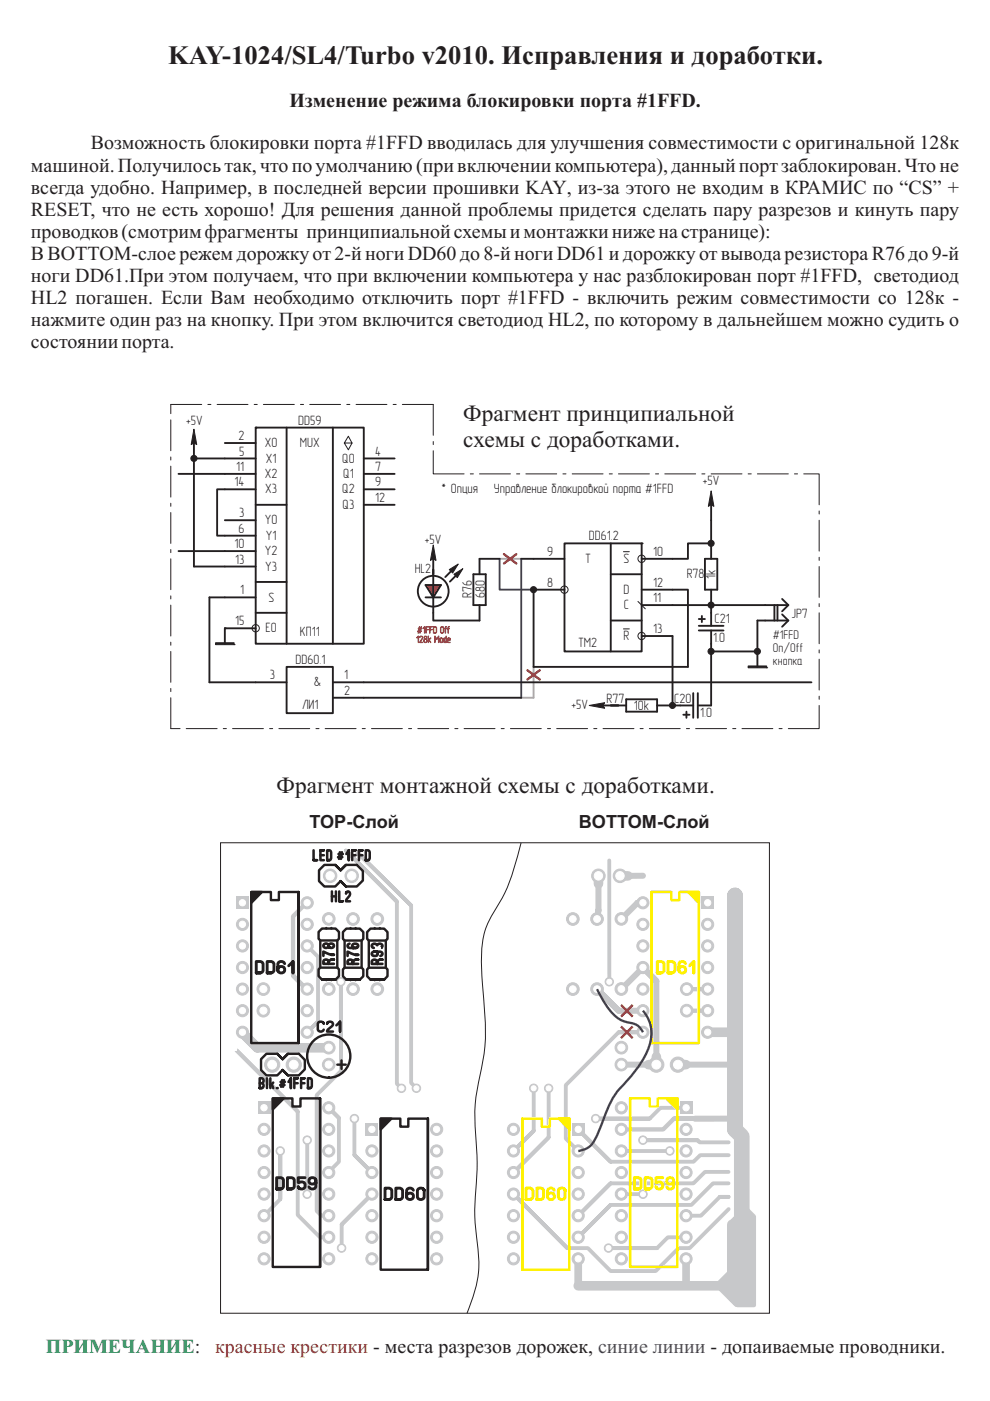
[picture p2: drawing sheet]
<svg xmlns="http://www.w3.org/2000/svg" width="210mm" height="297mm" viewBox="0 0 210 297" stroke-linecap="round" stroke-linejoin="round" font-family="sans-serif">
<path d="M65 191.4l-2.8 2.9v12.5l2.8 2.9-2.8-2.9" fill="none" stroke="#c7c8ca" stroke-width=".92"/>
<path d="M54.6 222.2l-3.3-3.3 3.3 3.3h15.1" fill="none" stroke="#c7c8ca" stroke-width="2"/>
<path d="M84.2 191.2l-10.8-10.9 10.8 10.9v38.6l1 1M87.2 192l-11.7-11.6 11.7 11.6v37.6l1.1 1.1M65.2 200.6l2.3 2.3v13.7l-2.3 2.3 2.3-2.3M63.1 235.7l-13.1-13.2 13.1 13.2v21.9l4.8 4.7h1.8M71.9 237l-2.2-2.1 2.2 2.1v9.3l-2.2 2.2M72.3 227.1v-18.9v18.9l-5.1 5.1v24.6l1 1h1.2M75.2 237.2v7.7l3.7 3.7-3.7-3.7M59.4 254.2v-10.2v10.2l-3.4 3.6M65.2 241.7v11.5zM72.5 259.6l6.4-6.4-6.4 6.4v5" fill="none" stroke="#c7c8ca" stroke-width=".81"/>
<path d="M54.7 233.6h2.6v2.6h-2.6z" fill="#c7c8ca"/>
<g fill="#c7c8ca" stroke="#c7c8ca" stroke-width=".21">
<circle cx="56" cy="239.4" r="1.29"/>
<circle cx="56" cy="244" r="1.29"/>
<circle cx="56" cy="248.6" r="1.29"/>
<circle cx="69.7" cy="234.9" r="1.29"/>
<circle cx="69.7" cy="239.4" r="1.29"/>
<circle cx="69.7" cy="244" r="1.29"/>
<circle cx="69.7" cy="248.6" r="1.29"/>
<circle cx="56" cy="253.2" r="1.29"/>
<circle cx="69.7" cy="253.2" r="1.29"/>
<circle cx="56" cy="257.7" r="1.29"/>
<circle cx="56" cy="262.3" r="1.29"/>
<circle cx="69.7" cy="257.7" r="1.29"/>
<circle cx="69.7" cy="262.3" r="1.29"/>
<circle cx="56" cy="266.9" r="1.29"/>
<circle cx="69.7" cy="266.9" r="1.29"/>
</g>
<path d="M50.1 190.1h2.6v2.6h-2.6z" fill="#c7c8ca"/>
<g fill="#c7c8ca" stroke="#c7c8ca" stroke-width=".21">
<circle cx="51.4" cy="196" r="1.29"/>
<circle cx="51.4" cy="200.6" r="1.29"/>
<circle cx="51.4" cy="205.1" r="1.29"/>
<circle cx="65.2" cy="191.4" r="1.29"/>
<circle cx="65.2" cy="196" r="1.29"/>
<circle cx="65.2" cy="200.6" r="1.3"/>
<circle cx="65.2" cy="205.1" r="1.3"/>
<circle cx="51.4" cy="209.7" r="1.29"/>
<circle cx="65.2" cy="209.7" r="1.29"/>
<circle cx="51.4" cy="214.3" r="1.29"/>
<circle cx="51.4" cy="218.9" r="1.29"/>
<circle cx="65.2" cy="214.3" r="1.29"/>
<circle cx="65.2" cy="218.9" r="1.29"/>
<circle cx="69.7" cy="209.7" r="1.35"/>
<circle cx="69.7" cy="194.8" r="1.34"/>
<circle cx="55.9" cy="209.7" r="1.35"/>
<circle cx="55.9" cy="214.3" r="1.35"/>
<circle cx="80" cy="209.7" r="1.35"/>
<circle cx="80" cy="194.8" r="1.35"/>
</g>
<path d="M77.6 238.2h2.6v2.5h-2.6z" fill="#c7c8ca"/>
<g fill="#c7c8ca" stroke="#c7c8ca" stroke-width=".21">
<circle cx="78.9" cy="244" r="1.29"/>
<circle cx="78.9" cy="248.6" r="1.29"/>
<circle cx="78.9" cy="253.2" r="1.29"/>
<circle cx="92.6" cy="239.4" r="1.29"/>
<circle cx="92.6" cy="244" r="1.29"/>
<circle cx="92.6" cy="248.6" r="1.29"/>
<circle cx="92.6" cy="253.2" r="1.3"/>
<circle cx="78.9" cy="257.7" r="1.29"/>
<circle cx="92.6" cy="257.7" r="1.3"/>
<circle cx="78.9" cy="262.3" r="1.29"/>
<circle cx="78.9" cy="266.9" r="1.29"/>
<circle cx="92.6" cy="262.3" r="1.3"/>
<circle cx="92.6" cy="266.9" r="1.29"/>
<circle cx="69.7" cy="222.1" r="1.35"/>
<circle cx="69.7" cy="225.7" r="1.34"/>
<circle cx="74.9" cy="209.7" r="1.34"/>
<circle cx="74.9" cy="194.8" r="1.34"/>
<circle cx="75.2" cy="237.2" r=".9"/>
<circle cx="72.5" cy="264.6" r=".9"/>
<circle cx="59.4" cy="244" r=".9"/>
<circle cx="65.1" cy="253.2" r=".9"/>
<circle cx="65.2" cy="241.7" r=".9"/>
<circle cx="72.3" cy="208.2" r=".89"/>
<circle cx="88.3" cy="230.7" r=".9"/>
<circle cx="85.2" cy="230.7" r=".9"/>
<circle cx="57.7" cy="225.7" r="1.62"/>
<circle cx="62.3" cy="225.7" r="1.62"/>
<circle cx="70" cy="185.7" r="1.43"/>
<circle cx="74.6" cy="185.7" r="1.43"/>
</g>
<path d="M63.3 189.1h-4.1v1.7h-1.7v-1.7h-4.2v32h10v-32v32M67.9 199.4h3.6zM69.2 196.7v.2zM70.3 196.7v.2zM67.9 205.2h3.6zM68.3 207.7h2.9h-2.9l-.7-.7v-1.5l.3-.3v-5.8l-.3-.4v-1.4l.7-.7h2.9l.7 .7v1.4l-.4 .4v5.8l.4 .3v1.5l-.7 .7M69.2 207.7v.1zM70.3 207.7v.1zM67.9 232.9h-4.2v1.7h-1.7v-1.7h-4.2v35.7h10.1v-35.7v35.7" fill="none" stroke="#231f20" stroke-width=".51"/>
<g fill="#231f20" stroke="#231f20" stroke-width=".51">
<path d="M57.9 232.9h2.3l-2.3 2.3z" fill-rule="evenodd"/>
<path d="M53.3 189.1h2.3l-2.3 2.3z" fill-rule="evenodd"/>
</g>
<path d="M54.3 206.3v-2.4h1l.3 .1 .2 .3v1.5l-.2 .3-.3 .2h-1h1M56.7 206.3v-2.4h.9l.3 .1 .2 .3v1.5l-.2 .3-.3 .2h-.9h.9M60.4 204.3a.78 .78 0 0 0-.7-.5 .78 .78 0 0 0-.8 .5v.9l.6-.3h.3a.74 .74 0 0 1 .4 1.3 .74 .74 0 0 1-1.3-.4v-.7v.7M62.1 203.9v2.4v-2.4l-.9 .9M58.7 252.1v-2.4h.9l.3 .1 .2 .3v1.5l-.2 .3-.3 .2h-.9h.9M61 252.1v-2.4h.9l.3 .1 .2 .3v1.5l-.2 .3-.3 .2h-.9h.9M64.7 249.7h-1.4v1h.1a.86 .86 0 0 1 1.3 .3v.6a.8 .8 0 0 1-.7 .5 .8 .8 0 0 1-.7-.5l.1 .3M67 250.1v.8v-.8a.74 .74 0 0 0-.9-.5 .74 .74 0 0 0-.5 .9 .74 .74 0 0 0 .8 .5l.6-.3v.9a.8 .8 0 0 1-.7 .5 .8 .8 0 0 1-.8-.5" fill="none" stroke="#231f20" stroke-width=".61"/>
<path d="M69.7 203.8v.5v-.5a.6 .6 0 0 0-.6-.4 .6 .6 0 0 0-.5 .4v.5h2.2M69.7 200.4a.53 .53 0 0 1-.6 .6 .53 .53 0 0 1-.4-.8 .62 .62 0 0 1 1 .2 .55 .55 0 0 1 .7-.3 .55 .55 0 0 1 .3 .7 .66 .66 0 0 1-1-.2l.1 .2M70.3 202.4h.5l-1-.1-1.2-.5v.9M70.3 203.5h.5h-.5l-.6 .4" fill="none" stroke="#231f20" stroke-width=".56"/>
<path d="M55.1 229.7h.5zM55.1 230.7v-2.1h.5a.57 .57 0 0 1 .3 .5 .57 .57 0 0 1-.3 .6 .56 .56 0 0 1 .3 .5 .56 .56 0 0 1-.3 .5h-.5h.5M56.6 228.6v2.1zM57.3 228.6v2.1zM57.7 229.9l.3 .8zM58 229.5l-.7 .7z" fill="none" stroke="#231f20" stroke-width=".53"/>
<circle cx="58.7" cy="230.7" r=".27" fill="#231f20"/>
<g fill="none" stroke="#231f20" stroke-width=".53">
<path d="M66.5 180.3v2.1h.8h-.8M68 181.3h.7zM68 180.3h.7h-.7v2.1h.7M69.4 182.4v-2.1h.5l.3 .4-.1 1.6-.7 .1h.5M70.4 189v2.1zM70.4 190h.9zM71.3 189v2.1zM71.7 181.7h.9zM71.8 181.1h.9zM72 189v2.1h.7h-.7M72.1 180.7l-.2 1.4zM72.5 180.7l-.2 1.4z"/>
<path d="M73.5 189.2l-.1 .2 .3-.4a.53 .53 0 0 1 .6 .3 .53 .53 0 0 1-.2 .6l-.6 .8-.1 .4h.8M74 180.3v2.1v-2.1l-.5 .8M74.7 181.3h.7zM74.7 180.3h.7h-.7v2.1M76.1 181.3h.8zM76.1 180.3h.8h-.8v2.1M77.6 182.4v-2.1h.5l.3 .4-.1 1.6-.7 .1h.5M68.5 216.7l.2 .3a.69 .69 0 0 0-.7-.4 .69 .69 0 0 0-.6 .4v1.3a.68 .68 0 0 0 .6 .4 .68 .68 0 0 0 .7-.4M69.5 216.7l-.1 .3a.6 .6 0 0 1 .8-.4 .6 .6 0 0 1 .3 .9l-1 .8-.1 .4h1.2M72.1 216.6v2.1v-2.1l-.8 .8M59.4 230.1h.9zM59.5 229.4h.9z"/>
<path d="M59.8 229l-.2 1.4zM60.2 229l-.2 1.4zM61.7 228.6v2.1v-2.1l-.5 .8M62.4 229.7h.7zM62.4 228.6h.7h-.7v2.1M63.9 229.7h.7zM63.9 228.6h.7h-.7v2.1M65.3 230.7v-2.1h.5l.3 .4-.1 1.6-.7 .1h.5"/>
</g>
<g fill="none" stroke="#231f20" stroke-width=".51">
<path d="M71.1 183.4l1.1 1.1-1.1-1.1h-2.3l-1.1 1.1v2.3l1.1 1.2h2.3l1.1-1.2M73.1 199.4h3.6zM73.4 183.4l-1.2 1.1 1.2-1.1h2.3l1.3 1.3v2l-1.3 1.3h-2.3l-1.2-1.2 1.2 1.2M74.4 196.8v.1zM75.4 196.8v.1zM78.2 199.4h3.6zM79.5 196.8v.1zM80.6 196.8v.1zM73.1 205.2h3.6zM73.5 207.7h2.8h-2.8l-.8-.7v-1.5l.4-.3v-5.8l-.4-.3v-1.5l.8-.7h2.8l.8 .7v1.5l-.4 .3v5.8l.4 .3v1.5l-.8 .7M74.4 207.7v.1zM75.4 207.7v.1z"/>
<path d="M78.2 205.2h3.6zM78.6 207.7h2.9h-2.9l-.7-.7v-1.5l.3-.3v-5.8l-.3-.3v-1.5l.7-.7h2.9l.7 .7v1.5l-.4 .3v5.8l.4 .3v1.5l-.7 .7M79.5 207.7v.1zM80.6 207.7v.1zM58.8 223.4l1.1 1.2-1.1-1.2h-2.3l-1.1 1.2v2.3l1.1 1.1h2.3l1.1-1.1M61.1 223.4l-1.2 1.2 1.2-1.2h2.3l1.3 1.3v2l-1.3 1.3h-2.3l-1.2-1.1 1.2 1.1M71.5 225.7h1.8zM72.4 224.8v1.8zM90.8 237.2h-4.2v1.7h-1.7v-1.7h-4.2v32h10.1v-32v32"/>
<circle cx="69.7" cy="223.9" r="4.6"/>
</g>
<path d="M74.1 200.1l-.4 .3 .2 .5 1.1 .1-.3-.6a.73 .73 0 0 1 1.3 0l-.2 .5-1 .1h.7M74.8 203.8v.6v-.6a.62 .62 0 0 0-.5-.3 .62 .62 0 0 0-.6 .3v.6h2.3M75.4 202.4h.6l-1-.1-1.3-.5v.9M75.4 203.5h.6h-.6l-.6 .4M79.3 201.8h.7l-1 .1-.1 .4a.72 .72 0 0 0 1.2 0l-.3-.5 1.2 .1 .1 .4-.4 .4M80 203.8v.6v-.6a.63 .63 0 0 0-.6-.3 .63 .63 0 0 0-.5 .3v.6h2.2M80.5 203.5h.6h-.6l-.5 .4M81 200.9l-.3 .1 .3-.1 .1-.5a.63 .63 0 0 0-1.1 0 .55 .55 0 0 0-.8-.3 .55 .55 0 0 0-.2 .8l.3 .1" fill="none" stroke="#231f20" stroke-width=".56"/>
<path d="M80.7 237.2h2.3l-2.3 2.3z" fill-rule="evenodd" fill="#231f20" stroke="#231f20" stroke-width=".51"/>
<path d="M81.7 254.3v-2.4h.9l.5 .5v1.5l-.2 .3-.3 .1h-.9h.9M84 254.3v-2.4h.9l.5 .5v1.5l-.2 .3-.3 .1h-.9h.9M87.7 252.4a.78 .78 0 0 0-.7-.5 .78 .78 0 0 0-.8 .5v.9l.6-.3h.3a.73 .73 0 0 1 .4 1.2 .73 .73 0 0 1-1.3-.3v-.8v.8M89.8 252.1l.2 .3a.78 .78 0 0 0-.7-.5 .78 .78 0 0 0-.8 .5v1.5a.78 .78 0 0 0 .8 .4 .78 .78 0 0 0 .7-.4v-1.5" fill="none" stroke="#231f20" stroke-width=".61"/>
<g fill="#fff" stroke="#fff" stroke-width=".21">
<circle cx="56" cy="234.9" r=".67"/>
<circle cx="56" cy="239.4" r=".67"/>
<circle cx="56" cy="244" r=".67"/>
<circle cx="56" cy="248.6" r=".67"/>
<circle cx="69.7" cy="234.9" r=".67"/>
<circle cx="69.7" cy="239.4" r=".67"/>
<circle cx="69.7" cy="244" r=".67"/>
<circle cx="69.7" cy="248.6" r=".67"/>
<circle cx="56" cy="253.2" r=".67"/>
<circle cx="69.7" cy="253.2" r=".67"/>
<circle cx="56" cy="257.7" r=".67"/>
<circle cx="56" cy="262.3" r=".67"/>
<circle cx="69.7" cy="257.7" r=".67"/>
<circle cx="69.7" cy="262.3" r=".67"/>
<circle cx="56" cy="266.9" r=".67"/>
<circle cx="69.7" cy="266.9" r=".67"/>
<circle cx="51.4" cy="191.4" r=".67"/>
<circle cx="51.4" cy="196" r=".67"/>
<circle cx="51.4" cy="200.5" r=".67"/>
<circle cx="51.4" cy="205.1" r=".67"/>
<circle cx="65.1" cy="191.4" r=".67"/>
<circle cx="65.1" cy="196" r=".67"/>
<circle cx="65.1" cy="200.5" r=".67"/>
<circle cx="65.1" cy="205.1" r=".67"/>
<circle cx="51.4" cy="209.7" r=".67"/>
<circle cx="65.1" cy="209.7" r=".67"/>
<circle cx="51.4" cy="214.3" r=".67"/>
<circle cx="51.4" cy="218.9" r=".67"/>
<circle cx="65.1" cy="214.3" r=".67"/>
<circle cx="65.1" cy="218.9" r=".67"/>
<circle cx="69.7" cy="209.7" r=".71"/>
<circle cx="69.7" cy="194.8" r=".71"/>
<circle cx="55.9" cy="209.7" r=".76"/>
<circle cx="55.9" cy="214.3" r=".76"/>
<circle cx="80" cy="209.7" r=".71"/>
<circle cx="80" cy="194.8" r=".71"/>
<circle cx="78.9" cy="239.4" r=".67"/>
<circle cx="78.9" cy="244" r=".67"/>
<circle cx="78.9" cy="248.6" r=".67"/>
<circle cx="78.9" cy="253.2" r=".67"/>
<circle cx="92.6" cy="239.4" r=".67"/>
<circle cx="92.6" cy="244" r=".67"/>
<circle cx="92.6" cy="248.6" r=".67"/>
<circle cx="92.6" cy="253.2" r=".67"/>
<circle cx="78.9" cy="257.7" r=".67"/>
<circle cx="92.6" cy="257.7" r=".67"/>
<circle cx="78.9" cy="262.3" r=".67"/>
<circle cx="78.9" cy="266.9" r=".67"/>
<circle cx="92.6" cy="262.3" r=".67"/>
<circle cx="92.6" cy="266.9" r=".67"/>
<circle cx="69.7" cy="222.1" r=".76"/>
<circle cx="69.7" cy="225.7" r=".76"/>
<circle cx="74.9" cy="209.7" r=".71"/>
<circle cx="74.9" cy="194.8" r=".71"/>
<circle cx="75.2" cy="237.2" r=".54"/>
<circle cx="72.5" cy="264.6" r=".54"/>
<circle cx="59.4" cy="244" r=".54"/>
<circle cx="65.1" cy="253.2" r=".54"/>
<circle cx="65.2" cy="241.7" r=".54"/>
<circle cx="72.3" cy="208.2" r=".53"/>
<circle cx="88.3" cy="230.7" r=".53"/>
<circle cx="85.2" cy="230.7" r=".54"/>
<circle cx="57.7" cy="225.7" r=".94"/>
<circle cx="62.3" cy="225.7" r=".94"/>
<circle cx="70" cy="185.7" r=".9"/>
<circle cx="74.6" cy="185.7" r=".9"/>
</g>
<path d="M126.9 185.7v1.7zM131.5 185.7h1.7zM150.2 218.9h5.5zM137.5 225.7h1.7zM139.2 224.1v1.6zM143.8 225.7h1.7zM155.2 259.6v14.3zM122.6 272.6h33.5z" fill="none" stroke="#c7c8ca" stroke-width="2"/>
<path d="M145.7 214.3h4.5zM145.7 209.7h4.5zM142.9 237.2h13.2h-13.2l-2.2 2.3h-8.9" fill="none" stroke="#c7c8ca" stroke-width=".92"/>
<path d="M126.9 185.7v7.2l-.3 1.9 .3-1.9M131.5 185.7h4.9zM135.2 191.4h1.2h-1.2l-3.4 3.4M131.2 214.3l-4.6-4.6 4.6 4.6h5.2M131.8 209.7l4.6-4.6zM139.2 208l-2.8-2.9 2.8 2.9v17.7M131.8 225.7h7.4zM143.8 225.7h11.9zM147.4 237.2h8.5z" fill="none" stroke="#c7c8ca" stroke-width="1.3"/>
<path d="M156.3 268.5v8l-4-4z" fill-rule="evenodd" fill="#c7c8ca" stroke="#c7c8ca" stroke-width="1.3"/>
<path d="M122.6 266.9v5.6M145.5 266.9v5.7z" fill="none" stroke="#c7c8ca" stroke-width="1.6"/>
<g fill="none" stroke="#c7c8ca" stroke-width=".81">
<path d="M129.2 182.4v25.8zM131.2 218.9h5.2h-5.2l-11.2 11.2v11.3l2.6 2.6M113.2 230.7v9l-4.3 4.3 4.3-4.3M116.4 230.8v10.4l-7.5 7.4 7.5-7.4M145.5 234.9h-5.4l-2.3 2.3h-11.4h11.4M131.6 244h10.5zM131.8 253.2h4.6zM148 241.7h-11.6h11.6l.4 .5h6.2M152.7 253.8h1.8h-1.8l-4 4h-3.2M154.5 250.9h-3.3l-4.5 4.6h-17.2l-6.9 6.8 6.9-6.8M154.5 248.5h-5l-2.4 2.4h-17.6l-6.9 6.9 6.9-6.9M154.6 244.9h-6.1l-1.4 1.4h-17.6l-6.9-6.8 6.9 6.8"/>
<path d="M154.6 256.4l-8.3 8.2h-2.4l-4.8 4.9h-9.6l-4.8-4.9h-4.4l-11.4-11.4 11.4 11.4M145.5 262.3h-3.9l-2.2 2.3h-10.3h10.3"/>
</g>
<path d="M157.6 255.6l2.4 2.3v18.9h-3.6l-1.6-1.6v-15.9l1.7-1.7z" fill-rule="evenodd" fill="#c7c8ca" stroke="#c7c8ca" stroke-width=".81"/>
<path d="M155.9 239.5v-49.6v49.6l1.4 1.4v18.6" fill="none" stroke="#c7c8ca" stroke-width="3.3"/>
<path d="M144.2 233.6h2.6v2.6h-2.6z" fill="#c7c8ca"/>
<g fill="#c7c8ca" stroke="#c7c8ca" stroke-width=".21">
<circle cx="145.5" cy="239.4" r="1.29"/>
<circle cx="145.5" cy="244" r="1.29"/>
<circle cx="145.5" cy="248.6" r="1.29"/>
<circle cx="131.8" cy="234.9" r="1.3"/>
<circle cx="131.8" cy="239.4" r="1.29"/>
<circle cx="131.8" cy="244" r="1.29"/>
<circle cx="131.8" cy="248.6" r="1.29"/>
<circle cx="145.5" cy="253.2" r="1.29"/>
<circle cx="131.8" cy="253.2" r="1.3"/>
<circle cx="145.5" cy="257.7" r="1.29"/>
<circle cx="145.5" cy="262.3" r="1.29"/>
<circle cx="131.8" cy="257.7" r="1.3"/>
<circle cx="131.8" cy="262.3" r="1.3"/>
<circle cx="145.5" cy="266.9" r="1.29"/>
<circle cx="131.8" cy="266.9" r="1.29"/>
</g>
<path d="M148.8 190.1h2.6v2.6h-2.6z" fill="#c7c8ca"/>
<g fill="#c7c8ca" stroke="#c7c8ca" stroke-width=".21">
<circle cx="150.1" cy="196" r="1.29"/>
<circle cx="150.1" cy="200.6" r="1.3"/>
<circle cx="150.1" cy="205.1" r="1.3"/>
<circle cx="136.4" cy="191.4" r="1.29"/>
<circle cx="136.4" cy="196" r="1.29"/>
<circle cx="136.4" cy="200.6" r="1.29"/>
<circle cx="136.4" cy="205.1" r="1.29"/>
<circle cx="150.1" cy="209.7" r="1.29"/>
<circle cx="136.4" cy="209.7" r="1.29"/>
<circle cx="150.1" cy="214.3" r="1.29"/>
<circle cx="150.1" cy="218.9" r="1.29"/>
<circle cx="136.4" cy="214.3" r="1.29"/>
<circle cx="136.4" cy="218.9" r="1.29"/>
<circle cx="131.8" cy="209.7" r="1.34"/>
<circle cx="131.8" cy="194.8" r="1.34"/>
<circle cx="145.7" cy="209.7" r="1.34"/>
<circle cx="145.7" cy="214.3" r="1.34"/>
<circle cx="121.5" cy="209.7" r="1.35"/>
<circle cx="121.5" cy="194.8" r="1.35"/>
</g>
<path d="M121.3 238.2h2.6v2.5h-2.6z" fill="#c7c8ca"/>
<g fill="#c7c8ca" stroke="#c7c8ca" stroke-width=".21">
<circle cx="122.6" cy="244" r="1.29"/>
<circle cx="122.6" cy="248.6" r="1.29"/>
<circle cx="122.6" cy="253.2" r="1.3"/>
<circle cx="108.9" cy="239.4" r="1.29"/>
<circle cx="108.9" cy="244" r="1.29"/>
<circle cx="108.9" cy="248.6" r="1.29"/>
<circle cx="108.9" cy="253.2" r="1.29"/>
<circle cx="122.6" cy="257.7" r="1.3"/>
<circle cx="108.9" cy="257.7" r="1.29"/>
<circle cx="122.6" cy="262.3" r="1.3"/>
<circle cx="122.6" cy="266.9" r="1.29"/>
<circle cx="108.9" cy="262.3" r="1.29"/>
<circle cx="108.9" cy="266.9" r="1.29"/>
<circle cx="131.8" cy="222.1" r="1.34"/>
<circle cx="131.8" cy="225.7" r="1.34"/>
<circle cx="126.6" cy="209.7" r="1.35"/>
<circle cx="126.6" cy="194.8" r="1.35"/>
<circle cx="126.3" cy="237.2" r=".89"/>
<circle cx="129.1" cy="264.6" r=".89"/>
<circle cx="142.1" cy="244" r=".9"/>
<circle cx="136.4" cy="253.2" r=".9"/>
<circle cx="136.4" cy="241.7" r=".9"/>
<circle cx="129.2" cy="208.2" r=".89"/>
<circle cx="113.2" cy="230.7" r=".89"/>
<circle cx="116.4" cy="230.7" r=".89"/>
<circle cx="143.8" cy="225.7" r="1.62"/>
<circle cx="139.2" cy="225.7" r="1.61"/>
<circle cx="131.5" cy="185.7" r="1.44"/>
<circle cx="126.9" cy="185.7" r="1.44"/>
</g>
<path d="M138.2 189.1h4.2v1.7h1.7v-1.7h4.1v32h-10v-32v32M110.8 237.2h4.1v1.7h1.7v-1.7h4.2v32h-10v-32v32M133.7 232.9h4.1v1.7h1.7v-1.7h4.2v35.7h-10v-35.7v35.7" fill="none" stroke="#fff101" stroke-width=".51"/>
<g fill="#fff101" stroke="#fff101" stroke-width=".51">
<path d="M141.4 232.9h2.3v2.3z" fill-rule="evenodd"/>
<path d="M146 189.1h2.2v2.3z" fill-rule="evenodd"/>
<path d="M118.5 237.2h2.3v2.3z" fill-rule="evenodd"/>
</g>
<path d="M139.4 206.3v-2.4h.9l.4 .1 .1 .3v1.5l-.1 .3-.4 .2h-.9h.9M141.7 206.3v-2.4h.9l.3 .1 .2 .3v1.5l-.2 .3-.3 .2h-.9h.9M145.4 204.3a.77 .77 0 0 0-.7-.5 .77 .77 0 0 0-.7 .5v.9l.5-.3h.4a.73 .73 0 0 1 .3 1.2 .73 .73 0 0 1-1.2-.3v-.7v.7M147.2 203.9v2.4v-2.4l-.9 .9M111.6 254.3v-2.4h.9l.5 .5v1.5l-.2 .3-.3 .1h-.9h.9M113.9 254.3v-2.4h.9l.5 .5v1.5l-.2 .3-.3 .1h-.9h.9M117.6 252.4a.79 .79 0 0 0-.7-.5 .79 .79 0 0 0-.8 .5v.9l.6-.3h.3a.74 .74 0 0 1 .4 1.2 .74 .74 0 0 1-1.3-.3v-.8v.8M119.7 252.1l.2 .3a.79 .79 0 0 0-.8-.5 .79 .79 0 0 0-.7 .5v1.5a.8 .8 0 0 0 .7 .4 .8 .8 0 0 0 .8-.4v-1.5M134.5 252.1v-2.4h.9l.4 .1 .2 .3v1.5l-.2 .3-.4 .2h-.9h.9M136.8 252.1v-2.4h.9l.4 .1 .2 .3v1.5l-.2 .3-.4 .2h-.9h.9M140.6 249.7h-1.5v1h.2a.84 .84 0 0 1 1.3 .3v.6a.78 .78 0 0 1-.8 .5 .78 .78 0 0 1-.7-.5l.2 .3M142.9 250.1v.8v-.8a.74 .74 0 0 0-1.1-.3 .74 .74 0 0 0-.2 1.1l.7 .1 .6-.3v.9a.78 .78 0 0 1-.8 .5 .78 .78 0 0 1-.7-.5" fill="none" stroke="#fff101" stroke-width=".61"/>
<g fill="#fff" stroke="#fff" stroke-width=".21">
<circle cx="145.5" cy="234.9" r=".67"/>
<circle cx="145.5" cy="239.4" r=".67"/>
<circle cx="145.5" cy="244" r=".67"/>
<circle cx="145.5" cy="248.6" r=".67"/>
<circle cx="131.8" cy="234.9" r=".67"/>
<circle cx="131.8" cy="239.4" r=".67"/>
<circle cx="131.8" cy="244" r=".67"/>
<circle cx="131.8" cy="248.6" r=".67"/>
<circle cx="145.5" cy="253.2" r=".67"/>
<circle cx="131.8" cy="253.2" r=".67"/>
<circle cx="145.5" cy="257.7" r=".67"/>
<circle cx="145.5" cy="262.3" r=".67"/>
<circle cx="131.8" cy="257.7" r=".67"/>
<circle cx="131.8" cy="262.3" r=".67"/>
<circle cx="145.5" cy="266.9" r=".67"/>
<circle cx="131.8" cy="266.9" r=".67"/>
<circle cx="150.1" cy="191.4" r=".67"/>
<circle cx="150.1" cy="196" r=".67"/>
<circle cx="150.1" cy="200.5" r=".67"/>
<circle cx="150.1" cy="205.1" r=".67"/>
<circle cx="136.4" cy="191.4" r=".67"/>
<circle cx="136.4" cy="196" r=".67"/>
<circle cx="136.4" cy="200.5" r=".67"/>
<circle cx="136.4" cy="205.1" r=".67"/>
<circle cx="150.1" cy="209.7" r=".67"/>
<circle cx="136.4" cy="209.7" r=".67"/>
<circle cx="150.1" cy="214.3" r=".67"/>
<circle cx="150.1" cy="218.9" r=".67"/>
<circle cx="136.4" cy="214.3" r=".67"/>
<circle cx="136.4" cy="218.9" r=".67"/>
<circle cx="131.8" cy="209.7" r=".71"/>
<circle cx="131.8" cy="194.8" r=".71"/>
<circle cx="145.7" cy="209.7" r=".76"/>
<circle cx="145.7" cy="214.3" r=".76"/>
<circle cx="121.5" cy="209.7" r=".71"/>
<circle cx="121.5" cy="194.8" r=".71"/>
<circle cx="122.6" cy="239.4" r=".67"/>
<circle cx="122.6" cy="244" r=".67"/>
<circle cx="122.6" cy="248.6" r=".67"/>
<circle cx="122.6" cy="253.2" r=".67"/>
<circle cx="108.9" cy="239.4" r=".67"/>
<circle cx="108.9" cy="244" r=".67"/>
<circle cx="108.9" cy="248.6" r=".67"/>
<circle cx="108.9" cy="253.2" r=".67"/>
<circle cx="122.6" cy="257.7" r=".67"/>
<circle cx="108.9" cy="257.7" r=".67"/>
<circle cx="122.6" cy="262.3" r=".67"/>
<circle cx="122.6" cy="266.9" r=".67"/>
<circle cx="108.9" cy="262.3" r=".67"/>
<circle cx="108.9" cy="266.9" r=".67"/>
<circle cx="131.8" cy="222.1" r=".76"/>
<circle cx="131.8" cy="225.7" r=".77"/>
<circle cx="126.6" cy="209.7" r=".71"/>
<circle cx="126.6" cy="194.8" r=".72"/>
<circle cx="126.3" cy="237.2" r=".53"/>
<circle cx="129.1" cy="264.6" r=".53"/>
<circle cx="142.1" cy="244" r=".54"/>
<circle cx="136.4" cy="253.2" r=".54"/>
<circle cx="136.4" cy="241.7" r=".54"/>
<circle cx="129.2" cy="208.2" r=".53"/>
<circle cx="113.2" cy="230.7" r=".53"/>
<circle cx="116.4" cy="230.7" r=".53"/>
<circle cx="143.8" cy="225.7" r=".94"/>
<circle cx="139.2" cy="225.7" r=".94"/>
<circle cx="131.5" cy="185.7" r=".9"/>
<circle cx="126.9" cy="185.7" r=".9"/>
</g>
<path d="M131.7 213.1l2.5 2.4M131.7 217.6l2.5 2.5M134.2 213.1l-2.5 2.4M134.2 217.6l-2.5 2.5" fill="none" stroke="#ee1d23" stroke-width=".5"/>
<path d="M126.6 209.7a17.5 17.5 0 0 0 4.4 6.1 8.9 8.9 0 0 0 3.5 1.3 3.2 3.2 0 0 1 1.9 1.8M136.4 214.3a7.7 7.7 0 0 1 .9 8.6 34.7 34.7 0 0 1-6.5 8.7 41.6 41.6 0 0 0-3.9 8.6 5.1 5.1 0 0 1-3.7 3.7l-.6 .1" fill="none" stroke="#2e3092" stroke-width=".5"/>
<g fill="none" stroke="#231f20" stroke-width=".21">
<path d="M36.2 89v6.6M36.2 96.9v.6M36.2 98.8v6.6M42.8 85.8h-6.6v1.9M44.1 85.8h.6M46.1 85.8h6.5M53.9 85.8h.7M55.9 85.8h6.5M63.7 85.8h.7M65.7 85.8h6.5M73.6 85.8h.6M75.5 85.8h6.6"/>
<path d="M83.4 85.8h.6M85.3 85.8h6.6v6.5M91.9 95.6v4.9h6.5M91.9 93.6v.7M36.2 106.7v.6M36.2 108.7v6.5M36.2 116.5v.7M36.2 118.5v6.5M99.8 100.5h.6M101.7 100.5h6.6M109.6 100.5h.6M111.5 100.5h6.6"/>
<path d="M119.4 100.5h.6M121.4 100.5h6.5M129.2 100.5h.7M131.2 100.5h6.5M139 100.5h.7M141 100.5h6.5M148.9 100.5h.6M150.8 100.5h6.6M158.7 100.5h.6M160.6 100.5h6.6M168.5 100.5h.7M170.5 100.5h3.2v6.5"/>
<path d="M173.7 108.3v.7M173.7 110.3v6.5M173.7 118.1v.7M36.2 126.3v.7M36.2 128.3v6.6M36.2 136.2v.6M36.2 138.1v6.6M173.7 120.1v6.6M173.7 128v.6M173.7 129.9v6.6M173.7 137.8v.6M173.7 139.8v6.5"/>
<path d="M36.2 146v.6M36.2 147.9v6.6h2M39.5 154.5h6.6M47.4 154.5h.6M49.3 154.5h6.6M57.2 154.5h.6M59.2 154.5h6.5M67 154.5h.7M69 154.5h6.5M76.8 154.5h.7M78.8 154.5h6.5M86.7 154.5h.6"/>
<path d="M88.6 154.5h6.6M96.5 154.5h.6M98.4 154.5h6.6M106.3 154.5h.6M108.3 154.5h6.5M116.1 154.5h.7M118.1 154.5h6.5M125.9 154.5h.7M127.9 154.5h6.6M135.8 154.5h.6M137.7 154.5h6.6M145.6 154.5h.6"/>
<path d="M147.5 154.5h6.6M155.4 154.5h.7M157.4 154.5h6.5M165.2 154.5h.7M173.7 149.6v4.9h-6.5M173.7 147.6v.7M46.8 178.7h116.4v99.7h-116.4zM110.5 178.7l-.2 1a41.9 41.9 0 0 1-6.4 15.2 21 21 0 0 0-1.7 11.4l.3 4.6a46.3 46.3 0 0 1-1 18.8 41.1 41.1 0 0 0-.4 13.4 89.8 89.8 0 0 1-.4 12.8 64.9 64.9 0 0 0 .8 9.8 23.8 23.8 0 0 1-2.1 11.8l-.3 .9"/>
</g>
<path d="M90.3 124.1h3.2l-1.6 2.6z" fill-rule="evenodd" fill="#ee1d23" stroke="#ee1d23" stroke-width=".21"/>
<path d="M106 118.5h4.6M113.2 141.4v6.5h-2.6" fill="none" stroke="#a8a9ad" stroke-width=".4"/>
<path d="M54.2 90.7h23v45.8h-23z" fill="none" stroke="#231f20" stroke-width=".4"/>
<circle cx="54.2" cy="90.7" r=".2" fill="#231f20"/>
<g fill="none" stroke="#231f20" stroke-width=".4">
<path d="M41.1 93.9v3.3M47.7 93.9h6.5M47.7 97.2h6.5M60.8 90.7v45.8M70.6 90.7v45.8M77.2 97.2h6.5M47.7 100.5h6.5M47.7 103.7h6.5M47.7 110.3h6.5M47.7 113.6h6.5M47.7 116.8h6.5M54.2 107h6.6"/>
<path d="M77.2 107h6.5M77.2 100.5h6.5M77.2 103.7h6.5M119.7 115.2h16.4v22.9h-16.4zM47.7 120.1h6.5M47.7 126.7h6.5M47.7 133.2h6.5M54.2 123.4h6.6M54.2 129.9h6.6M90.3 126.7h3.2M90.3 124h3.2l-1.6 2.7zM91.9 120.8v9.1"/>
<path d="M95.8 121l-1.4 1.3M96.8 121.9l-1.4 1.4"/>
<circle cx="91.9" cy="125.3" r="3.3"/>
</g>
<g fill="none" stroke="#231f20" stroke-width=".21">
<path d="M73 93.9l.9 1.5 .8-1.5-.8-1.4-.9 1.4h1.7"/>
<circle cx="54.2" cy="133.2" r=".78"/>
</g>
<g fill="#231f20" stroke="#231f20" stroke-width=".21">
<path d="M41.1 91l.6 3.3-.6-.4-.5 .4z" fill-rule="evenodd"/>
<path d="M95.3 120.8l1.9-1.2-1.2 1.9z" fill-rule="evenodd"/>
<path d="M96.3 121.8l1.9-1.2-1.2 1.9z" fill-rule="evenodd"/>
</g>
<circle cx="136.1" cy="115.2" r=".2" fill="#231f20"/>
<g fill="none" stroke="#231f20" stroke-width=".4">
<path d="M47.7 97.2h-6.6v22.9h6.6M37.9 116.8h9.8M37.9 100.5h9.8M47.7 103.7h-1.6v9.9h1.6M91.9 118.5v3.3M106 118.5h-4.3v3.3M110.6 118.5h9.1M129.5 115.2v22.9M149.5 118.5h2.6v6.5h-2.6zM150.8 115.2h-4.9v3.3h-9.8M150.8 107v11.5M47.7 133.2v3.3"/>
<path d="M47.7 126.7h-3.3v18h16.4M100.4 121.8h2.6v6.5h-2.6zM101.7 128.3v3.3h-9.8v-1.7M119.7 125h-6.5v16.4h32.7v-16.4h-9.8M129.5 131.6h6.6M129.5 121.8h6.6M136.1 134.9h6.5v14.7h4.4M136.1 128.3h31.1M148.2 133.7h5.3M148.2 132.7h5.3M148.2 131.2h1.3M148.9 130.6v1.3"/>
<path d="M150.8 133.7v4.4h9.8M150.8 125v7.7M150.8 138.1v11.5h-2.8M164.3 128.3v3.3M164.9 128.3v3.3M165.9 127l1.3 1.3-1.3 1.3M165.9 130.3l1.3 1.3-1.3 1.3M167.2 131.6h-6.6v9.8M60.8 141.4h9.8v9.8h-9.8zM70.6 144.7h101.5M110.6 147.9h-40M127.9 149.6h4.9"/>
<path d="M132.8 148.3h6.6v2.6h-6.6zM139.4 149.6h3.2M144.9 151.5h1.3M145.6 150.9v1.3M147 147v5.2M148 147v5.2"/>
</g>
<g fill="none" stroke="#231f20" stroke-width=".21">
<path d="M132.2 117h1.3M132.2 133.3h1.3M135.3 127.5l1.6 1.6"/>
<circle cx="136.1" cy="118.5" r=".78"/>
<circle cx="119.7" cy="125" r=".78"/>
<circle cx="136.1" cy="134.8" r=".78"/>
</g>
<g fill="#231f20" stroke="#231f20" stroke-width=".21">
<path d="M91.9 115.5l.6 3.3-.6-.3-.6 .3z" fill-rule="evenodd"/>
<path d="M150.8 104.1l.6 3.2-.6-.3-.6 .3z" fill-rule="evenodd"/>
<path d="M45.7 136.3v.4h4v-.4z" fill-rule="evenodd"/>
<path d="M125 149.6l3.2-.6-.3 .6 .3 .6z" fill-rule="evenodd"/>
<path d="M158.7 141.2v.4h3.9v-.4z" fill-rule="evenodd"/>
<circle cx="41.1" cy="97.2" r=".65"/>
<circle cx="150.8" cy="128.3" r=".65"/>
<circle cx="150.8" cy="115.2" r=".65"/>
<circle cx="150.8" cy="138.1" r=".65"/>
<circle cx="160.6" cy="138.1" r=".65"/>
<circle cx="142.6" cy="149.6" r=".65"/>
</g>
<path d="M106 118.5v6.5h7.2M110.6 118.5v29.4" fill="none" stroke="#2e3092" stroke-width=".4"/>
<circle cx="47.7" cy="133.2" r=".2" fill="#231f20"/>
<path d="M106.9 117.5l2.6 2M109.5 117.5l-2.6 2M111.9 142.1l2.6 2M114.5 142.1l-2.6 2" fill="none" stroke="#ee1d23" stroke-width=".5"/>
<circle cx="113.2" cy="125" r=".65" fill="#231f20" stroke="#231f20" stroke-width=".21"/>
<text font-size="5.6" fill="#231f20" x="35.6" y="13.5">KAY-1024/SL4/Turbo v2010. Исправления и доработки.</text>
<g font-size="4.9" fill="#231f20">
<text x="98.3" y="89.3">Фрагмент принципиальной</text>
<text x="98.3" y="94.8">схемы с доработками.</text>
<text x="58.7" y="168">Фрагмент монтажной схемы с доработками.</text>
</g>
<g font-size="4.2" fill="#231f20">
<text x="61.4" y="22.7">Изменение режима блокировки порта #1FFD.</text>
<text x="19.3" y="31.7">Возможность блокировки порта #1FFD вводилась для улучшения совместимости с оригинальной 128к</text>
<text x="6.6" y="36.4">машиной.Получилосьтак,чтопоумолчанию(привключениикомпьютера),данныйпортзаблокирован.Чтоне</text>
<text x="6.6" y="41.1">всегда удобно. Например, в последней версии прошивки KAY, из-за этого не входим в КРАМИС по “CS” +</text>
<text x="6.6" y="45.8">RESET, что не есть хорошо! Для решения данной проблемы придется сделать пару разрезов и кинуть пару</text>
<text x="6.6" y="50.4">проводков(смотримфрагменты принципиальнойсхемыимонтажкиниженастранице):</text>
<text x="6.6" y="55.1">ВBOTTOM-слоережемдорожкуот2-йногиDD60до8-йногиDD61идорожкуотвыводарезистораR76до9-й</text>
<text x="6.6" y="59.8">ноги DD61.При этом получаем, что при включении компьютера у нас разблокирован порт #1FFD, светодиод</text>
<text x="6.6" y="64.5">HL2 погашен. Если Вам необходимо отключить порт #1FFD - включить режим совместимости со 128к -</text>
<text x="6.6" y="69.2">нажмите один раз на кнопку. При этом включится светодиод HL2, по которому в дальнейшем можно судить о</text>
<text x="6.6" y="73.9">состояниипорта.</text>
</g>
<text font-size="4.2" fill="#00a54f" x="9.7" y="286.9">ПРИМЕЧАНИЕ:</text>
<text font-size="4.2" fill="#ee1d23" x="45.6" y="286.9">красные крестики - места разрезов дорожек, синие линии - допаиваемые проводники.</text>
<g font-size="3.8" fill="#231f20">
<text x="65.6" y="175.6">TOP-Слой</text>
<text x="122.8" y="175.6">BOTTOM Слой</text>
<text x="139.4" y="175.6">-</text>
</g>
<g font-size="2.9" fill="#231f20">
<text x="39.5" y="90">+5V</text>
<text x="50.6" y="93.3">2</text>
<text x="56.2" y="94.8">X0</text>
<text x="63.3" y="90">DD59</text>
<text x="63.6" y="94.8">MUX</text>
<text x="50.1" y="99.8">11</text>
<text x="50.7" y="96.6">5</text>
<text x="56.2" y="101.4">X2</text>
<text x="56.4" y="98.1">X1</text>
<text x="72.6" y="98.1">Q0</text>
<text x="72.8" y="101.4">Q1</text>
<text x="79.6" y="96.6">4</text>
<text x="79.6" y="99.8">7</text>
<text x="49.7" y="103.1">14</text>
<text x="56.3" y="104.6">X3</text>
<text x="72.6" y="104.6">Q2</text>
<text x="72.6" y="107.9">Q3</text>
<text x="79.6" y="103.1">9</text>
<text x="79.6" y="106.4">12</text>
<text x="93.5" y="104.5">* Опция</text>
<text x="104.8" y="104.5">Управление блокировкой порта #1FFD</text>
<text x="149.1" y="102.9">+5V</text>
<text x="50.6" y="112.9">6</text>
<text x="50.7" y="109.7">3</text>
<text x="56.2" y="111.2">Y0</text>
<text x="49.7" y="116.2">10</text>
<text x="49.9" y="119.5">13</text>
<text x="56.2" y="117.7">Y2</text>
<text x="56.4" y="114.4">Y1</text>
<text x="90.1" y="115.3">+5V</text>
<text x="116.1" y="117.9">9</text>
<text x="124.1" y="119.4">T</text>
<text x="124.9" y="114.6">DD61.2</text>
<text x="132.2" y="119.4">S</text>
<text x="138.5" y="117.9">10</text>
<text x="56.3" y="121">Y3</text>
<text x="88" y="121.5">HL2</text>
<text x="116.1" y="124.4">8</text>
<text x="132.2" y="125.9">D</text>
<text x="138.5" y="124.4">12</text>
<text x="145.6" y="122.6">R78</text>
<text x="151.8" y="122.7" transform="rotate(-90 151.8 122.7)">1k</text>
<text x="51" y="126">1</text>
<text x="56.9" y="127.5">S</text>
<text x="100.1" y="126.7" transform="rotate(-90 100.1 126.7)">R76</text>
<text x="102.8" y="126.9" transform="rotate(-90 102.8 126.9)">680</text>
<text x="132.3" y="129.2">C</text>
<text x="138.5" y="127.7">11</text>
<text x="167.9" y="130.9">JP7</text>
<text x="49.9" y="132.6">15</text>
<text x="56.3" y="134.1">EO</text>
<text x="63.6" y="134.9">КП11</text>
<text x="122.6" y="137.2">ТМ2</text>
<text x="132.2" y="135.7">R</text>
<text x="138.5" y="134.2">13</text>
<text x="151.3" y="136.1">1.0</text>
<text x="151.6" y="132.1">C21</text>
<text x="62.7" y="140.8">DD60.1</text>
<text x="57.3" y="144">3</text>
<text x="66.5" y="145.5">&amp;</text>
<text x="73" y="144">1</text>
<text x="73" y="147.3">2</text>
<text x="128.6" y="149.1">R77</text>
<text x="143" y="149.1">C20</text>
<text x="64.1" y="150.3">ЛИ1</text>
<text x="121.2" y="150.3">+5V</text>
<text x="134.5" y="150.5">10k</text>
<text x="148.5" y="152.1">1.0</text>
</g>
<g font-size="2.7" fill="#231f20">
<text x="163.9" y="135.4">#1FFD</text>
<text x="163.9" y="138.3">On/Off</text>
<text x="163.9" y="141.1">кнопка</text>
</g>
<g font-size="2" fill="#ee1d23">
<text x="88.3" y="136.2">128k Mode</text>
<text x="88.5" y="134.2">#1FFD Off</text>
</g>
</svg>
